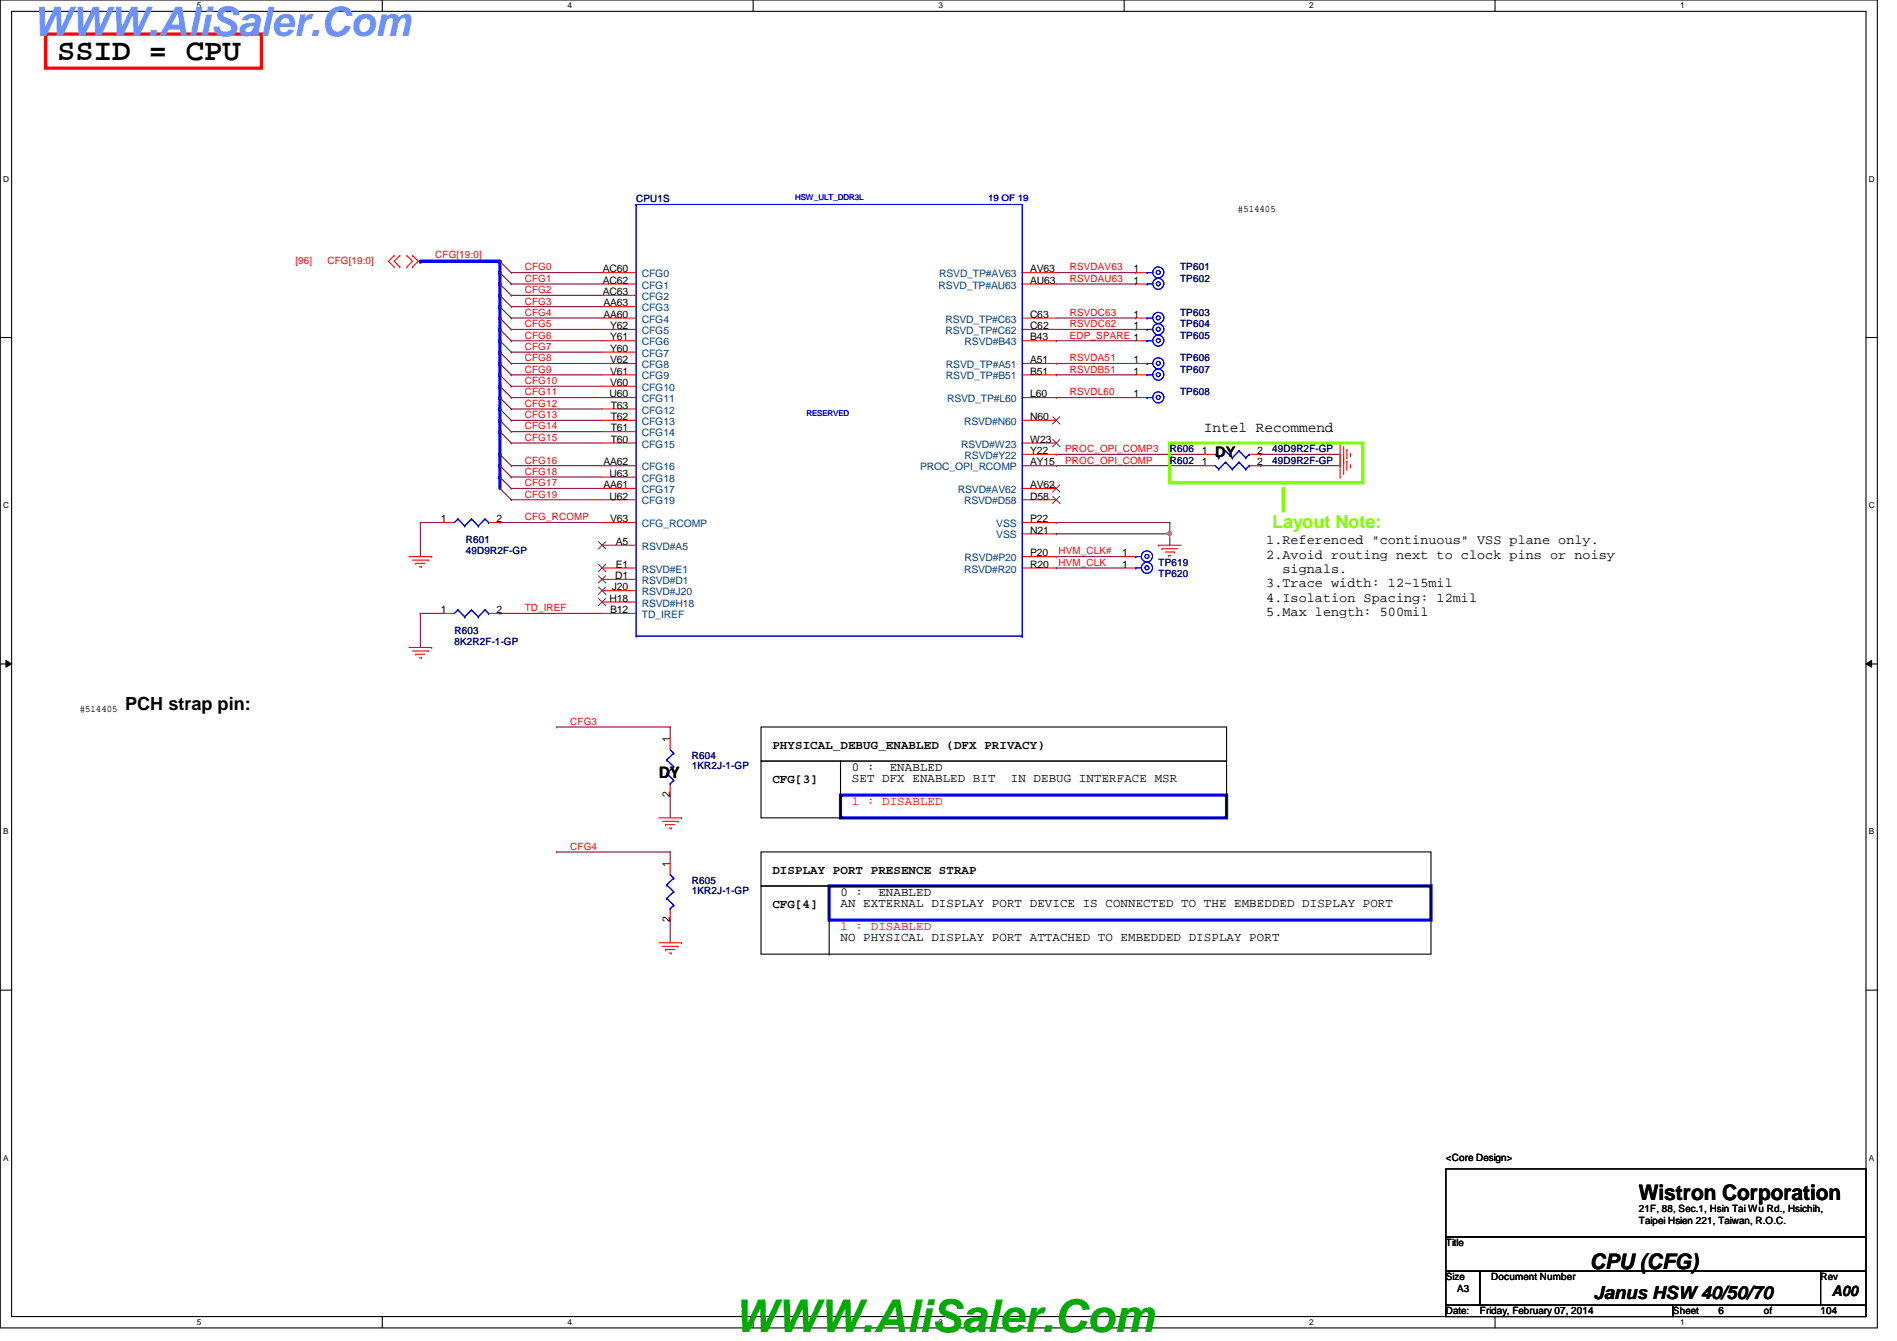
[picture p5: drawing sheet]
<svg xmlns="http://www.w3.org/2000/svg" width="297mm" height="210mm" viewBox="0 0 297 210" stroke-linecap="round" stroke-linejoin="round" font-family="sans-serif">
<path d="M0 0h294v207.9h-294zM1.8 1.8h290.4v204.3h-290.4z" fill="none" stroke="#000" stroke-width=".17"/>
<g fill="#fff">
<path d="M30.8 .2h.7v1.4h-.7z"/>
<path d="M30.8 206.2h.7v1.4h-.7z"/>
</g>
<path d="M59.9 0v1.8M59.9 206.1v1.8" fill="none" stroke="#000" stroke-width=".17"/>
<g fill="#fff">
<path d="M88.9 .2h.6v1.4h-.6z"/>
<path d="M88.9 206.2h.6v1.4h-.6z"/>
</g>
<path d="M117.9 0v1.8M117.9 206.1v1.8" fill="none" stroke="#000" stroke-width=".17"/>
<g fill="#fff">
<path d="M146.9 .2h.7v1.4h-.7z"/>
<path d="M146.9 206.2h.7v1.4h-.7z"/>
</g>
<path d="M176 0v1.8M176 206.1v1.8" fill="none" stroke="#000" stroke-width=".17"/>
<g fill="#fff">
<path d="M205 .2h.7v1.4h-.7z"/>
<path d="M205 206.2h.7v1.4h-.7z"/>
</g>
<path d="M234.1 0v1.8M234.1 206.1v1.8" fill="none" stroke="#000" stroke-width=".17"/>
<g fill="#fff">
<path d="M263.1 .2h.7v1.4h-.7z"/>
<path d="M263.1 206.2h.7v1.4h-.7z"/>
<path d="M.5 27.3h.9v1.4h-.9z"/>
<path d="M292.6 27.3h.9v1.4h-.9z"/>
<path d="M.5 78.4h.9v1.4h-.9z"/>
<path d="M292.6 78.4h.9v1.4h-.9z"/>
</g>
<path d="M0 52.8h1.8M292.2 52.8h1.8" fill="none" stroke="#000" stroke-width=".17"/>
<g fill="#fff">
<path d="M.5 129.5h.8v1.4h-.8z"/>
<path d="M292.6 129.5h.9v1.4h-.9z"/>
</g>
<path d="M0 103.9h1.8M292.2 103.9h1.8" fill="none" stroke="#000" stroke-width=".17"/>
<path d="M.9 103.4l.9 .5-.9 .5zM292.2 103.9l.9-.5v1z" fill="#000"/>
<path d="M.9 103.4l.9 .5-.9 .5zM292.2 103.9l.9-.5v1z" fill="none" stroke="#000" stroke-width=".16"/>
<g fill="#fff">
<path d="M.5 180.5h.8v1.4h-.8z"/>
<path d="M292.6 180.5h.9v1.4h-.9z"/>
</g>
<path d="M0 155h1.8M292.2 155h1.8" fill="none" stroke="#000" stroke-width=".17"/>
<g fill="none" stroke="#800040" stroke-width=".17">
<path d="M80 48h14.3M80 48h.1M165.4 53.3h12.4M165.4 53.3h.1M80 67.6h14.3M80 78.2h14.3M80 69.3h14.3M80 67.6h.1M80 78.2h.1M80 69.3h.1M65.8 96h.1M65.8 96v5.3"/>
<path d="M78.3 96h16M78.3 96h.1M165.4 81.8h.1M165.4 81.8h17.8"/>
</g>
<path d="M78.3 74.7v1.8" fill="none" stroke="#00f" stroke-width=".51"/>
<circle cx="78.3" cy="74.7" r=".25" fill="#00f"/>
<g fill="none" stroke="#800040" stroke-width=".17">
<path d="M80 44.4h14.3M80 42.7h14.3M80 44.4h.1M80 42.7h.1M80 72.9h14.3M80 72.9h.1M165.4 71.1h.1M165.4 71.1h23.1M197.4 71.1h12.4M197.4 71.1h.1M65.8 81.8h.1M65.8 81.8h3.6"/>
<path d="M165.4 87.1h10.7M165.4 87.1h.1M183.2 81.8h.1M183.2 83.6h.1M183.2 81.8v3.5M87.2 133.3h.1M87.2 133.3h17.7M104.9 133.3h.1M104.9 133.4v1.7M104.9 144h.1M104.9 144v3.6"/>
</g>
<path d="M65.8 40.9h12.5" fill="none" stroke="#00f" stroke-width=".51"/>
<circle cx="65.8" cy="40.9" r=".25" fill="#00f"/>
<path d="M165.4 72.9h.1M165.4 72.9h23.1M197.4 72.9h12.4M197.4 72.9h.1M65.8 81.8h.1M65.8 81.8v5.3M165.4 83.6h.1M165.4 83.6h17.8" fill="none" stroke="#800040" stroke-width=".17"/>
<circle cx="183.1" cy="83.5" r=".32" fill="#f0f"/>
<circle cx="183.1" cy="83.5" r=".32" fill="none" stroke="#f0f" stroke-width=".17"/>
<g fill="none" stroke="#800040" stroke-width=".17">
<path d="M80 46.2h14.3M80 55.1h14.3M80 51.6h14.3M80 49.8h14.3M80 53.3h14.3M80 58.7h14.3M80 56.9h14.3M80 46.2h.1M80 55.1h.1M80 51.6h.1M80 49.8h.1M80 53.3h.1"/>
<path d="M80 58.7h.1M80 56.9h.1M165.4 58.7h12.4M165.4 56.9h12.4M165.4 56.9h.1M165.4 58.7h.1M165.4 51.6h12.4M165.4 49.8h12.4M165.4 42.7h12.4M165.4 44.4h12.4M177.8 42.7h.1M177.8 44.4h.1"/>
<path d="M177.8 49.8h.1M177.8 51.6h.1M80 64h14.3M80 65.8h14.3M80 62.2h14.3M80 60.5h14.3M80 74.7h14.3M80 76.5h14.3M80 64h.1M80 65.8h.1M80 62.2h.1M80 60.5h.1"/>
<path d="M80 74.7h.1M80 76.5h.1M165.4 62.2h12.4M165.4 62.2h.1M65.8 96h.1M65.8 96h3.6M78.3 81.8h16M78.3 81.8h.1M165.4 88.9h10.7M165.4 88.9h.1M87.2 113.8h.1M87.2 113.8h17.7"/>
<path d="M104.9 113.8h.1M104.9 113.8v1.8M104.9 124.5h.1M104.9 124.5v3.5"/>
</g>
<path d="M78.3 46.2v1.8" fill="none" stroke="#00f" stroke-width=".51"/>
<circle cx="78.3" cy="46.2" r=".25" fill="#00f"/>
<path d="M78.3 42.7v1.7" fill="none" stroke="#00f" stroke-width=".51"/>
<circle cx="78.3" cy="42.7" r=".25" fill="#00f"/>
<path d="M78.3 49.8v1.8" fill="none" stroke="#00f" stroke-width=".51"/>
<circle cx="78.3" cy="49.8" r=".25" fill="#00f"/>
<path d="M78.3 55.1v1.8" fill="none" stroke="#00f" stroke-width=".51"/>
<circle cx="78.3" cy="55.1" r=".25" fill="#00f"/>
<path d="M78.3 60.5v1.7" fill="none" stroke="#00f" stroke-width=".51"/>
<circle cx="78.3" cy="60.5" r=".25" fill="#00f"/>
<path d="M78.3 71.1v1.8" fill="none" stroke="#00f" stroke-width=".51"/>
<circle cx="78.3" cy="71.1" r=".25" fill="#00f"/>
<path d="M78.3 40.9v1.8" fill="none" stroke="#00f" stroke-width=".51"/>
<circle cx="78.3" cy="40.9" r=".25" fill="#00f"/>
<path d="M78.3 44.4v1.8" fill="none" stroke="#00f" stroke-width=".51"/>
<circle cx="78.3" cy="44.5" r=".25" fill="#00f"/>
<path d="M78.3 48v1.8" fill="none" stroke="#00f" stroke-width=".51"/>
<circle cx="78.3" cy="48" r=".25" fill="#00f"/>
<path d="M78.3 51.6v1.7" fill="none" stroke="#00f" stroke-width=".51"/>
<circle cx="78.3" cy="51.6" r=".25" fill="#00f"/>
<path d="M78.3 53.3v1.8" fill="none" stroke="#00f" stroke-width=".51"/>
<circle cx="78.3" cy="53.3" r=".25" fill="#00f"/>
<path d="M78.3 56.9v1.8" fill="none" stroke="#00f" stroke-width=".51"/>
<circle cx="78.3" cy="56.9" r=".25" fill="#00f"/>
<path d="M78.3 58.7v1.8" fill="none" stroke="#00f" stroke-width=".51"/>
<circle cx="78.3" cy="58.7" r=".25" fill="#00f"/>
<path d="M78.3 64v1.8" fill="none" stroke="#00f" stroke-width=".51"/>
<circle cx="78.3" cy="64" r=".25" fill="#00f"/>
<path d="M78.3 62.2v1.8" fill="none" stroke="#00f" stroke-width=".51"/>
<circle cx="78.3" cy="62.2" r=".25" fill="#00f"/>
<path d="M78.3 65.8v1.8" fill="none" stroke="#00f" stroke-width=".51"/>
<circle cx="78.3" cy="65.8" r=".25" fill="#00f"/>
<path d="M78.3 67.6v3.5" fill="none" stroke="#00f" stroke-width=".51"/>
<circle cx="78.3" cy="67.6" r=".25" fill="#00f"/>
<path d="M78.3 72.9v1.8" fill="none" stroke="#00f" stroke-width=".51"/>
<circle cx="78.3" cy="72.9" r=".25" fill="#00f"/>
<g fill="none" stroke="#f00" stroke-width=".17">
<path d="M61.7 40h.1M61.7 41.8h.1M61.7 40l-.9 .9 .9 .9M62.6 40l-.9 .9 .9 .9M62.6 40h.1M62.6 41.8h.1M63.7 41.8h.1M63.7 40h.1M63.7 40l.9 .9-.9 .9M64.6 40h.1M64.6 41.8h.1M64.6 40l.9 .9-.9 .9"/>
<path d="M209.8 72.9h.1M209.8 74.7h.1M209.8 69.3v5.4M210.4 72.3h.1M210.4 74.1h.1M210.4 69.9v4.2M210.9 70.4h.1M210.9 72.2h.1M210.9 70.4v1.4M210.9 72.2v1.4M211.5 71.3h.1M211.5 73.1h.1"/>
<path d="M211.5 71v.3M211.5 72.7v.4M64 87.1h3.6M64.6 87.7h2.5M65.1 88.2h.1M65.1 88.2h1.4M65.7 88.7h.3M66 88.7h.1M67.1 87.7h.1M67.6 87.1h.1M181.4 85.3h.1M181.4 85.3h3.6"/>
<path d="M181.9 85.9h.1M181.9 85.9h2.5M182.5 86.4h1.4M183 87h.1M183 87h.3M183.9 86.4h.1M64 101.3h3.6M64.6 101.9h2.5M65.1 102.4h.1M65.1 102.4h1.4M65.7 103h.3M66 103h.1"/>
<path d="M67.1 101.9h.1M67.6 101.3h.1M103.2 128h3.5M103.7 128.6h2.5M104.2 129.1h1.5M104.2 129.1h.1M104.8 129.6h.3M105.1 129.6h.1M106.2 128.6h.1M106.7 128h.1M103.2 147.6h3.5M103.7 148.1h2.5"/>
<path d="M104.2 148.6h1.5M104.2 148.6h.1M104.8 149.2h.3M105.1 149.2h.1M106.2 148.1h.1M106.7 147.6h.1"/>
</g>
<g fill="none" stroke="#800040" stroke-width=".17">
<path d="M78.3 40.9l1.7 1.8M78.3 42.7l1.7 1.7M78.3 46.2l1.7 1.8M78.3 44.4l1.7 1.8M78.3 49.8l1.7 1.8M78.3 53.3l1.7 1.8M78.3 48l1.7 1.8M78.3 51.6l1.7 1.7M78.3 56.9l1.7 1.8M78.3 55.1l1.7 1.8M78.3 58.7l1.7 1.8M78.3 40.9h.1"/>
<path d="M78.3 42.7h.1M78.3 46.2h.1M78.3 44.4h.1M78.3 49.8h.1M78.3 53.3h.1M78.3 48h.1M78.3 51.6h.1M78.3 56.9h.1M78.3 55.1h.1M78.3 58.7h.1M78.3 60.5l1.7 1.7M78.3 62.2l1.7 1.8"/>
<path d="M78.3 64l1.7 1.8M78.3 65.8l1.7 1.8M78.3 67.6l1.7 1.7M78.3 71.1l1.7 1.8M78.3 72.9l1.7 1.8M78.3 74.7l1.7 1.8M78.3 76.5l1.7 1.7M78.3 60.5h.1M78.3 62.2h.1M78.3 64h.1M78.3 65.8h.1M78.3 67.6h.1"/>
<path d="M78.3 71.1h.1M78.3 72.9h.1M78.3 74.7h.1M78.3 76.5h.1"/>
</g>
<path d="M226.4 183h65.8v10.6h-65.8zM226.4 193.6h65.8v5.4h-65.8zM226.4 199h5.3v5.3h-5.3zM231.7 199h53.4v5.3h-53.4zM285.1 199h7.1v5.3h-7.1zM226.4 204.3h35.6v1.8h-35.6zM262 204.3h30.2v1.8h-30.2z" fill="none" stroke="#000" stroke-width=".17"/>
<path d="M7.2 5.3h33.7v5.4h-33.7z" fill="none" stroke="#f00" stroke-width=".51"/>
<path d="M201 76.5v3.5" fill="none" stroke="#80ff00" stroke-width=".51"/>
<circle cx="201" cy="76.5" r=".25" fill="#80ff00"/>
<path d="M183.2 69.3h30.2v6.3h-30.2z" fill="none" stroke="#80ff00" stroke-width=".51"/>
<path d="M129.8 138.7h94.3v5.3h-94.3zM131.6 124.5h60.5v3.5h-60.5z" fill="none" stroke="#00f" stroke-width=".51"/>
<path d="M119.2 119.1h72.9v8.9h-72.9zM119.2 113.8h72.9v5.3h-72.9zM131.6 119.1v8.9M119.2 138.7h104.9v10.7h-104.9zM119.2 133.3h104.9v5.4h-104.9zM129.8 138.7v10.7M131.6 128h.1M129.8 149.4h.1" fill="none" stroke="#000" stroke-width=".17"/>
<g fill="none" stroke="#f00" stroke-width=".17">
<path d="M94.3 51.6h5.3M94.3 44.4h5.3M94.3 56.9h5.3M94.3 58.7h5.3M94.3 49.8h5.3M94.3 55.1h5.3M94.3 42.7h5.3M94.3 48h5.3M94.3 46.2h5.3M94.3 53.3h5.3M160.1 51.6h5.3M160.1 44.4h5.3"/>
<path d="M160.1 56.9h5.3M160.1 58.7h5.3M160.1 49.8h5.3M160.1 42.7h5.3M160.1 53.3h5.3M177.8 51.6h1.8M177.8 44.4h1.8M177.8 56.9h1.8M177.8 58.7h1.8M177.8 49.8h1.8M177.8 42.7h1.8M177.8 53.3h1.8"/>
<path d="M94.3 76.5h5.3M94.3 74.7h5.3M94.3 62.2h5.3M94.3 60.5h5.3M94.3 65.8h5.3M94.3 69.3h5.3M94.3 78.2h5.3M94.3 72.9h5.3M94.3 67.6h5.3M94.3 64h5.3M160.1 76.5h5.3M160.1 62.2h5.3"/>
<path d="M160.1 65.8h5.3M160.1 71.1h5.3M160.1 69.3h5.3M160.1 78.2h5.3M160.1 72.9h5.3M177.8 62.2h1.8M188.5 71.1h1.8M188.5 72.9h1.8M195.6 71.1h1.8M195.6 72.9h1.8M69.4 96h1.8M69.4 81.8h1.8"/>
<path d="M76.5 96h1.8M76.5 81.8h1.8M94.3 96h5.3M94.3 81.8h5.3M94.3 88.9h5.3M94.3 92.5h5.3M94.3 85.3h5.3M94.3 90.7h5.3M94.3 94.2h5.3M160.1 81.8h5.3M160.1 83.6h5.3M160.1 88.9h5.3"/>
<path d="M160.1 87.1h5.3M176.1 88.9h1.7M176.1 87.1h1.7M104.9 115.6v1.7M104.9 122.7v1.8M104.9 135.1v1.8M104.9 142.2v1.8"/>
</g>
<g fill="none" stroke="#00f" stroke-width=".17">
<path d="M179.6 51.6h.9M179.6 44.4h.9M179.6 56.9h.9M179.6 58.7h.9M179.6 53.3h.9M179.6 42.7h.9M179.6 49.8h.9M179.6 51.6h.1M179.6 44.4h.1M179.6 56.9h.1M179.6 58.7h.1M179.6 53.3h.1"/>
<path d="M179.6 42.7h.1M179.6 49.8h.1M179.6 62.2h.9M179.6 62.2h.1M190.3 72.9l.5 .5M190.3 71.1l.5 .6M190.8 73.4h.1M190.8 71.7h.1M191.9 72.3l-1.1 1.1M191.9 70.6l-1.1 1.1M191.9 72.3h.1M191.9 70.6h.1"/>
<path d="M191.9 72.3l1.1 1.1M191.9 70.6l1.1 1.1M193 73.4h.1M193 71.7h.1M194 72.3l-1 1.1M194 70.6l-1 1.1M194 72.3h.1M194 70.6h.1M194 72.3l1.1 1.1M194 70.6l1.1 1.1M195.1 73.4h.1M195.1 71.7h.1"/>
<path d="M195.6 72.9h.1M195.6 71.1h.1M195.6 72.9l-.5 .5M195.6 71.1l-.5 .6M71.7 95.5h.1M71.7 81.2h.1M71.7 95.5l1.1 1.1M71.7 81.2l1.1 1.1M71.7 95.5l-.5 .5M71.7 81.2l-.5 .6M72.8 96.6h.1M72.8 82.3h.1"/>
<path d="M73.8 95.5l-1 1.1M73.8 81.2l-1 1.1M73.8 95.5h.1M73.8 81.2h.1M73.8 95.5l1.1 1.1M73.8 81.2l1.1 1.1M74.9 96.6h.1M74.9 82.3h.1M75.9 95.5l-1 1.1M75.9 81.2l-1 1.1M75.9 95.5h.1M75.9 81.2h.1"/>
<path d="M75.9 95.5l.6 .5M75.9 81.2l.6 .6M76.5 96h.1M76.5 81.8h.1M177.8 87.1h.1M177.8 88.9h.1M177.8 87.1h.9M177.8 88.9h.9M104.4 119h.1M104.4 119l1.1 1M104.9 117.3l.6 .6M105.5 117.9h.1"/>
<path d="M105.5 117.9l-1.1 1.1M104.4 138.5h.1M104.4 121.1h.1M104.4 138.5l1.1 1.1M104.4 121.1l1.1 1M104.9 122.7h.1M104.9 136.9l.6 .6M105.5 137.5h.1M105.5 139.6h.1M105.5 120h.1M105.5 122.1h.1M105.5 137.5l-1.1 1"/>
<path d="M105.5 139.6l-1.1 1M105.5 120l-1.1 1.1M105.5 122.1l-.6 .6M104.4 140.6h.1M104.4 140.6l1.1 1.1M104.9 142.2h.1M105.5 141.7h.1M105.5 141.7l-.6 .5"/>
<circle cx="181.4" cy="51.5" r=".32"/>
<circle cx="181.4" cy="56.9" r=".32"/>
<circle cx="181.4" cy="44.4" r=".32"/>
<circle cx="181.4" cy="49.8" r=".32"/>
<circle cx="181.4" cy="42.6" r=".32"/>
<circle cx="181.4" cy="58.6" r=".32"/>
<circle cx="181.4" cy="53.3" r=".32"/>
<circle cx="181.4" cy="51.5" r=".87"/>
<circle cx="181.4" cy="49.8" r=".87"/>
<circle cx="181.4" cy="42.6" r=".87"/>
<circle cx="181.4" cy="53.3" r=".87"/>
<circle cx="181.4" cy="58.6" r=".87"/>
<circle cx="181.4" cy="56.9" r=".87"/>
<circle cx="181.4" cy="44.4" r=".87"/>
<circle cx="181.4" cy="62.2" r=".32"/>
<circle cx="181.4" cy="62.2" r=".87"/>
<circle cx="179.6" cy="87.1" r=".32"/>
<circle cx="179.6" cy="88.9" r=".32"/>
<circle cx="179.6" cy="88.9" r=".87"/>
<circle cx="179.6" cy="87.1" r=".87"/>
</g>
<g fill="none" stroke="#804000" stroke-width=".16">
<path d="M164.8 65.2l1.2 1.2M164.8 68.8l1.2 1.1M164.8 77.7l1.2 1.1M164.8 75.9l1.2 1.1M165.9 65.2l-1.1 1.2M165.9 68.8l-1.1 1.1M165.9 77.7l-1.1 1.1M165.9 75.9l-1.1 1.1M93.7 91.9l1.2 1.1M93.7 84.8l1.2 1.1M93.7 88.3l1.2 1.2M93.7 90.1l1.2 1.2"/>
<path d="M93.7 93.7l1.2 1.1M94.8 91.9l-1.1 1.1M94.8 84.8l-1.1 1.1M94.8 88.3l-1.1 1.2M94.8 90.1l-1.1 1.2M94.8 93.7l-1.1 1.1"/>
</g>
<path d="M99.6 32h60.5v67.6M99.6 32h.1M99.6 32v67.6M99.6 99.6h.1M99.6 99.6h60.5M160.1 99.6h.1" fill="none" stroke="#00f" stroke-width=".16"/>
<circle cx="183.1" cy="83.5" r=".32" fill="#f0f"/>
<circle cx="183.1" cy="83.5" r=".32" fill="none" stroke="#f0f" stroke-width=".17"/>
<text font-size="7.1" fill="#00ab00" x="114.9" y="208.6">WWW.AliSaler.Com</text>
<text font-size="6.3" fill="#6b91ff" x="5.1" y="5.6">WWW.AliSaler.Com</text>
<text font-size="4.8" x="8.9" y="9.4">SSID = CPU</text>
<g font-size="3.3">
<text x="256.6" y="187.9">Wistron Corporation</text>
<text x="249" y="198.6">CPU (CFG)</text>
</g>
<text font-size="2.8" fill="#80ff00" x="199.2" y="82.6">Layout Note:</text>
<g font-size="2.8">
<text x="19.6" y="111.1">PCH strap pin:</text>
<text x="103.2" y="121.8">DY</text>
<text x="249.5" y="203.3">Janus HSW 40/50/70</text>
</g>
<g font-size="2.3">
<text x="188.5" y="67.6">Intel Recommend</text>
<text x="190.3" y="71.5">DY</text>
<text x="286.8" y="202.8">A00</text>
</g>
<g font-size="2.1">
<text x="198.3" y="85.2">1.Referenced &quot;continuous&quot; VSS plane only.</text>
<text x="198.3" y="87.5">2.Avoid routing next to clock pins or noisy</text>
<text x="200.8" y="89.7">signals.</text>
<text x="198.3" y="91.9">3.Trace width: 12~15mil</text>
<text x="198.3" y="94.2">4.Isolation Spacing: 12mil</text>
<text x="198.3" y="96.4">5.Max length: 500mil</text>
</g>
<g font-size="1.9">
<text x="120.9" y="117.2">PHYSICAL_DEBUG_ENABLED (DFX PRIVACY)</text>
<text x="120.9" y="122.5">CFG[3]</text>
<text x="133.4" y="120.6">0 :</text>
<text x="133.4" y="122.4">SET DFX ENABLED BIT</text>
<text x="139.3" y="120.6">ENABLED</text>
<text x="158.3" y="122.4">IN DEBUG INTERFACE MSR</text>
<text x="120.9" y="136.7">DISPLAY PORT PRESENCE STRAP</text>
<text x="120.9" y="142.1">CFG[4]</text>
<text x="131.6" y="140.2">0 :</text>
<text x="131.6" y="142">AN EXTERNAL DISPLAY PORT DEVICE IS CONNECTED TO THE EMBEDDED DISPLAY PORT</text>
<text x="137.5" y="140.2">ENABLED</text>
<text x="131.6" y="147.3">NO PHYSICAL DISPLAY PORT ATTACHED TO EMBEDDED DISPLAY PORT</text>
</g>
<g font-size="1.9" fill="#f00">
<text x="133.4" y="126">1 : DISABLED</text>
<text x="131.6" y="145.5">1 : DISABLED</text>
</g>
<g font-size="1.6" fill="#000080">
<text x="99.6" y="31.7">CPU1S</text>
<text x="184.8" y="44.1">TP602</text>
<text x="184.8" y="42.3">TP601</text>
<text x="184.8" y="51.2">TP604</text>
<text x="184.8" y="53">TP605</text>
<text x="184.8" y="49.4">TP603</text>
<text x="184.8" y="56.6">TP606</text>
<text x="184.8" y="58.3">TP607</text>
<text x="184.8" y="61.9">TP608</text>
<text x="183.2" y="70.8">R606</text>
<text x="199.2" y="70.8">49D9R2F-GP</text>
<text x="183.2" y="72.6">R602</text>
<text x="199.2" y="72.6">49D9R2F-GP</text>
<text x="72.9" y="85">R601</text>
<text x="72.9" y="86.8">49D9R2F-GP</text>
<text x="181.4" y="88.6">TP619</text>
<text x="181.4" y="90.3">TP620</text>
<text x="71.2" y="99.2">R603</text>
<text x="71.2" y="101">8K2R2F-1-GP</text>
<text x="108.3" y="118.8">R604</text>
<text x="108.3" y="120.4">1KR2J-1-GP</text>
<text x="108.3" y="138.3">R605</text>
<text x="108.3" y="140">1KR2J-1-GP</text>
</g>
<g font-size="1.6">
<text x="193.8" y="33.2">#514405</text>
<text x="94.4" y="46.2">AC63</text>
<text x="94.4" y="44.4">AC62</text>
<text x="94.4" y="42.6">AC60</text>
<text x="94.5" y="48">AA63</text>
<text x="161.3" y="42.6">AV63</text>
<text x="161.3" y="44.4">AU63</text>
<text x="177.5" y="44.4">1</text>
<text x="177.5" y="42.6">1</text>
<text x="94.5" y="49.7">AA60</text>
<text x="95.5" y="51.5">Y62</text>
<text x="95.5" y="53.3">Y61</text>
<text x="161.3" y="49.7">C63</text>
<text x="161.3" y="51.5">C62</text>
<text x="161.3" y="53.3">B43</text>
<text x="177.5" y="51.5">1</text>
<text x="177.5" y="49.7">1</text>
<text x="95.5" y="55.1">Y60</text>
<text x="95.5" y="58.6">V61</text>
<text x="95.5" y="56.9">V62</text>
<text x="161.3" y="58.6">B51</text>
<text x="161.3" y="56.9">A51</text>
<text x="177.5" y="56.9">1</text>
<text x="177.5" y="58.6">1</text>
<text x="95.5" y="62.2">U60</text>
<text x="95.5" y="60.4">V60</text>
<text x="95.6" y="64">T63</text>
<text x="95.6" y="65.7">T62</text>
<text x="161.3" y="65.7">N60</text>
<text x="161.3" y="62.2">L60</text>
<text x="177.5" y="62.2">1</text>
<text x="95.6" y="69.3">T60</text>
<text x="95.6" y="67.5">T61</text>
<text x="161.3" y="69.3">W23</text>
<text x="161.3" y="71.1">Y22</text>
<text x="188.2" y="71.1">1</text>
<text x="196.8" y="71.1">2</text>
<text x="94.5" y="76.4">AA61</text>
<text x="94.5" y="72.9">AA62</text>
<text x="95.5" y="74.6">U63</text>
<text x="161.3" y="72.9">AY15</text>
<text x="161.3" y="76.4">AV62</text>
<text x="188.2" y="72.9">1</text>
<text x="196.8" y="72.9">2</text>
<text x="69" y="81.7">1</text>
<text x="77.7" y="81.7">2</text>
<text x="95.5" y="78.2">U62</text>
<text x="95.5" y="81.7">V63</text>
<text x="161.3" y="83.5">N21</text>
<text x="161.3" y="81.7">P22</text>
<text x="161.3" y="78.2">D58</text>
<text x="96.4" y="85.3">A5</text>
<text x="96.4" y="88.9">E1</text>
<text x="161.3" y="87.1">P20</text>
<text x="161.3" y="88.9">R20</text>
<text x="175.7" y="87.1">1</text>
<text x="175.7" y="88.9">1</text>
<text x="69" y="96">1</text>
<text x="77.7" y="96">2</text>
<text x="95.5" y="94.2">H18</text>
<text x="95.5" y="96">B12</text>
<text x="95.8" y="92.4">J20</text>
<text x="96.3" y="90.6">D1</text>
<text x="12.5" y="111.5">#514405</text>
<text x="104.9" y="116.1" transform="rotate(-90 104.9 116.1)">1</text>
<text x="104.9" y="124.8" transform="rotate(-90 104.9 124.8)">2</text>
<text x="104.9" y="135.7" transform="rotate(-90 104.9 135.7)">1</text>
<text x="104.9" y="144.4" transform="rotate(-90 104.9 144.4)">2</text>
<text x="226.4" y="181.7">&lt;Core Design&gt;</text>
<text x="256.6" y="189.7">21F, 88, Sec.1, Hsin Tai Wu Rd., Hsichih,</text>
<text x="256.6" y="191.6">Taipei Hsien 221, Taiwan, R.O.C.</text>
<text x="226.4" y="195.1">Title</text>
<text x="226.4" y="200.4">Size</text>
<text x="228.2" y="202.2">A3</text>
<text x="233.5" y="200.4">Document Number</text>
<text x="285.1" y="200.4">Rev</text>
<text x="226.4" y="205.7">Date:</text>
<text x="231.7" y="205.7">Friday, February 07, 2014</text>
<text x="262" y="205.7">Sheet</text>
<text x="269.1" y="205.7">6</text>
<text x="276.2" y="205.7">of</text>
<text x="285.1" y="205.7">104</text>
</g>
<g font-size="1.6" fill="#f00">
<text x="46.3" y="41.3">[96]</text>
<text x="51.3" y="41.3">CFG[19:0]</text>
<text x="68.2" y="40.3">CFG[19:0]</text>
<text x="82.2" y="47.7">CFG3</text>
<text x="82.2" y="44.1">CFG1</text>
<text x="82.2" y="42.3">CFG0</text>
<text x="82.2" y="45.9">CFG2</text>
<text x="167.5" y="42.3">RSVDAV63</text>
<text x="167.5" y="44.1">RSVDAU63</text>
<text x="82.2" y="51.2">CFG5</text>
<text x="82.2" y="49.4">CFG4</text>
<text x="82.2" y="53">CFG6</text>
<text x="167.5" y="53">EDP_SPARE 1</text>
<text x="167.5" y="49.4">RSVDC63</text>
<text x="167.5" y="51.2">RSVDC62</text>
<text x="82.2" y="54.8">CFG7</text>
<text x="82.2" y="58.3">CFG9</text>
<text x="82.2" y="56.6">CFG8</text>
<text x="167.5" y="56.6">RSVDA51</text>
<text x="167.5" y="58.3">RSVDB51</text>
<text x="82.2" y="63.7">CFG12</text>
<text x="82.2" y="65.4">CFG13</text>
<text x="82.2" y="61.9">CFG11</text>
<text x="82.2" y="60.1">CFG10</text>
<text x="167.5" y="61.9">RSVDL60</text>
<text x="82.2" y="67.2">CFG14</text>
<text x="82.2" y="69">CFG15</text>
<text x="166.8" y="70.8">PROC_OPI_COMP3</text>
<text x="82.2" y="77.9">CFG19</text>
<text x="82.2" y="72.6">CFG16</text>
<text x="82.2" y="74.3">CFG18</text>
<text x="82.2" y="76.1">CFG17</text>
<text x="166.8" y="72.6">PROC_OPI_COMP</text>
<text x="82.2" y="81.4">CFG_RCOMP</text>
<text x="165.7" y="86.8">HVM_CLK#</text>
<text x="165.7" y="88.6">HVM_CLK</text>
<text x="82.2" y="95.7">TD_IREF</text>
<text x="89.3" y="113.5">CFG3</text>
<text x="89.3" y="133">CFG4</text>
</g>
<g font-size="1.6" fill="#004080">
<text x="100.5" y="46.9">CFG2</text>
<text x="100.5" y="45.2">CFG1</text>
<text x="100.5" y="43.4">CFG0</text>
<text x="147" y="45.2">RSVD_TP#AU63</text>
<text x="147.1" y="43.4">RSVD_TP#AV63</text>
<text x="100.5" y="50.5">CFG4</text>
<text x="100.5" y="52.3">CFG5</text>
<text x="100.5" y="48.7">CFG3</text>
<text x="148" y="50.5">RSVD_TP#C63</text>
<text x="148" y="52.3">RSVD_TP#C62</text>
<text x="100.5" y="55.8">CFG7</text>
<text x="100.5" y="59.4">CFG9</text>
<text x="100.5" y="57.6">CFG8</text>
<text x="100.5" y="54.1">CFG6</text>
<text x="148.1" y="59.4">RSVD_TP#B51</text>
<text x="148.1" y="57.6">RSVD_TP#A51</text>
<text x="151" y="54.1">RSVD#B43</text>
<text x="100.5" y="62.9">CFG11</text>
<text x="100.5" y="61.2">CFG10</text>
<text x="100.5" y="64.7">CFG12</text>
<text x="148.3" y="62.9">RSVD_TP#L60</text>
<text x="100.5" y="70.1">CFG15</text>
<text x="100.5" y="68.3">CFG14</text>
<text x="100.5" y="66.5">CFG13</text>
<text x="150.5" y="70.1">RSVD#W23</text>
<text x="151" y="66.5">RSVD#N60</text>
<text x="151" y="71.8">RSVD#Y22</text>
<text x="100.5" y="77.2">CFG17</text>
<text x="100.5" y="75.4">CFG18</text>
<text x="100.5" y="73.6">CFG16</text>
<text x="144.1" y="73.6">PROC_OPI_RCOMP</text>
<text x="150" y="77.2">RSVD#AV62</text>
<text x="100.5" y="79">CFG19</text>
<text x="100.5" y="82.5">CFG_RCOMP</text>
<text x="151" y="79">RSVD#D58</text>
<text x="156" y="82.5">VSS</text>
<text x="100.5" y="86.1">RSVD#A5</text>
<text x="100.5" y="89.6">RSVD#E1</text>
<text x="151" y="89.6">RSVD#R20</text>
<text x="151" y="87.8">RSVD#P20</text>
<text x="156" y="84.3">VSS</text>
<text x="100.5" y="93.2">RSVD#J20</text>
<text x="100.5" y="91.4">RSVD#D1</text>
<text x="100.5" y="95">RSVD#H18</text>
<text x="100.5" y="96.7">TD_IREF</text>
</g>
<text font-size="1.4" fill="#00f" x="154.7" y="31.5">19 OF 19</text>
<g font-size="1.3">
<text x="30.8" y="1.3">5</text>
<text x="88.9" y="1.3">4</text>
<text x="146.9" y="1.3">3</text>
<text x="205" y="1.3">2</text>
<text x="263.1" y="1.3">1</text>
<text x=".5" y="28.4">D</text>
<text x="292.6" y="28.4">D</text>
<text x=".5" y="79.5">C</text>
<text x="292.6" y="79.5">C</text>
<text x=".5" y="130.6">B</text>
<text x="292.6" y="130.6">B</text>
<text x=".5" y="181.7">A</text>
<text x="292.6" y="181.7">A</text>
<text x="30.8" y="207.4">5</text>
<text x="88.9" y="207.4">4</text>
<text x="146.9" y="207.4">3</text>
<text x="205" y="207.4">2</text>
<text x="263.1" y="207.4">1</text>
</g>
<g font-size="1.3" fill="#00f">
<text x="124.5" y="31.4">HSW_ULT_DDR3L</text>
<text x="126.3" y="65.2">RESERVED</text>
</g>
</svg>
